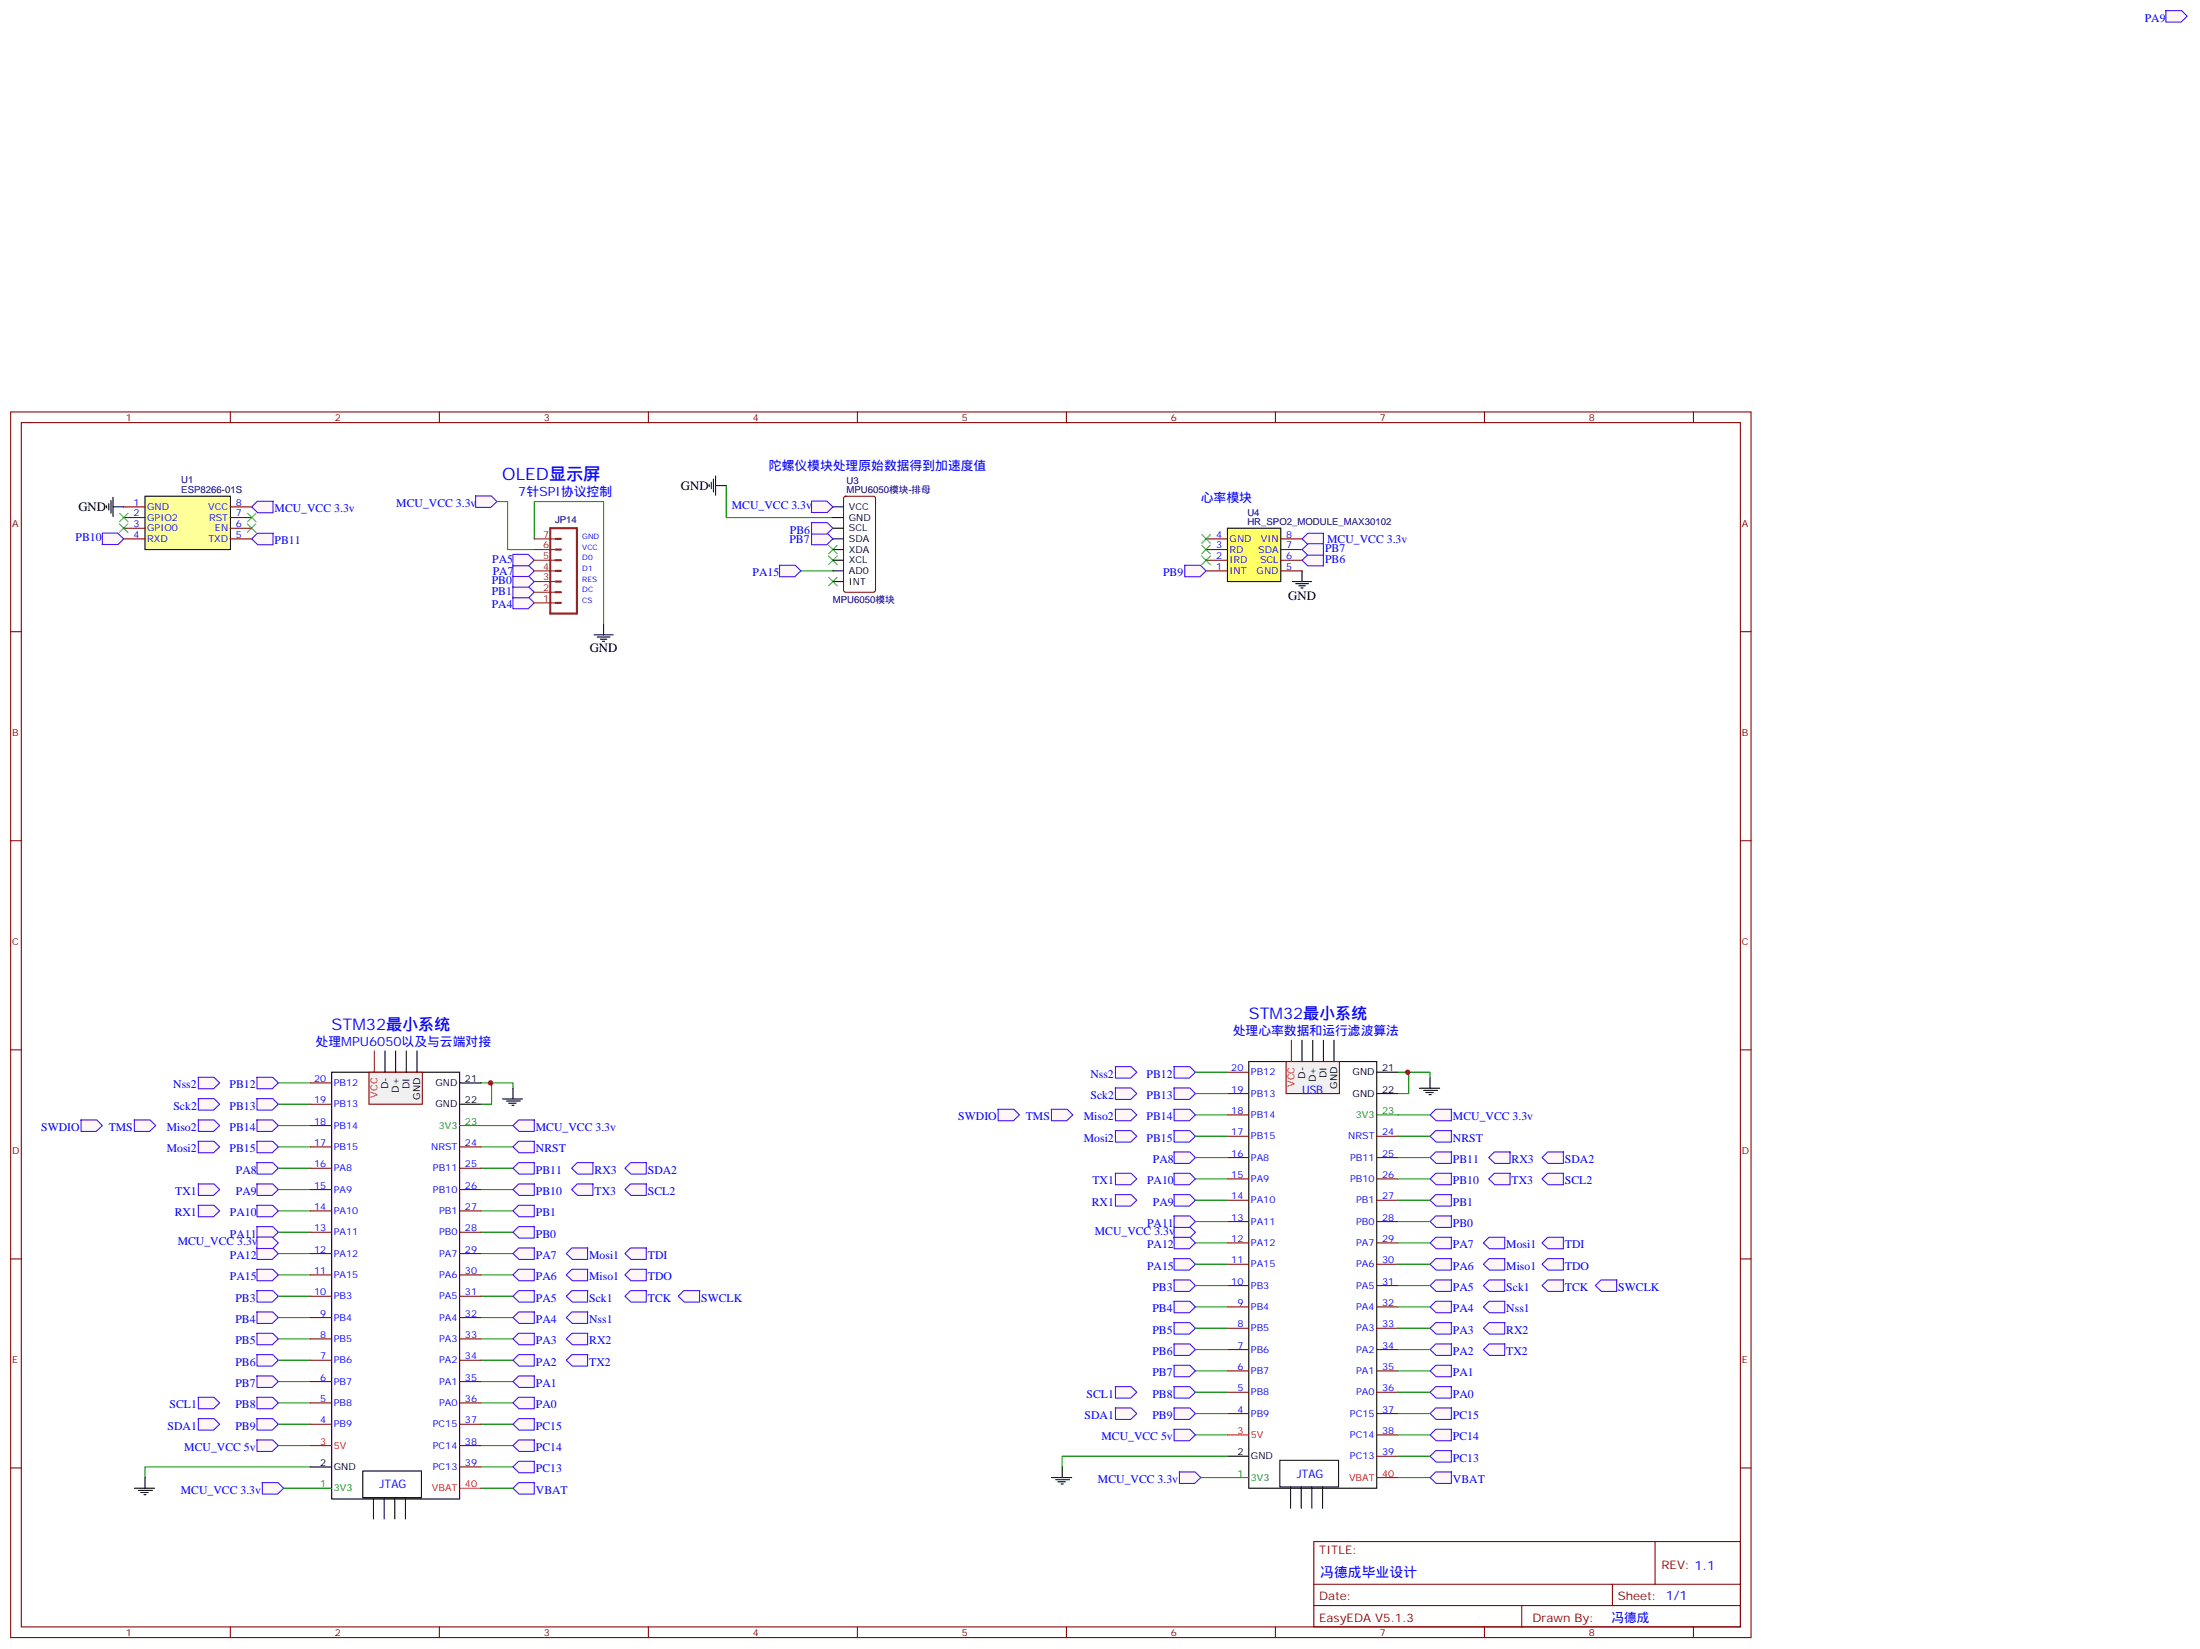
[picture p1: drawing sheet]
<svg xmlns="http://www.w3.org/2000/svg" width="728mm" height="545mm" viewBox="0 0 728 545" stroke-linecap="round" stroke-linejoin="round" font-family="sans-serif">
<path d="M92.1 478.1h10.6" fill="none" stroke="#008700" stroke-width=".35"/>
<path d="M84.9 476.2h5.3l1.9 1.9-2.1 1.9h-5z" fill="#fff7f7" stroke="#420aff" stroke-width=".35"/>
<path d="M123.5 495.3v7.1M127.1 495.3v7.1M130.6 495.3v7.1M134.1 495.3v7.1" fill="none" stroke="#000" stroke-width=".35"/>
<g fill="#fff7f7" stroke="#420aff" stroke-width=".35">
<path d="M224.4 428.7l1.8-1.9h5.3l-.1 3.8h-5z"/>
<path d="M26.7 370.4h5.3l1.9 1.9-2.1 1.9h-5z"/>
</g>
<path d="M120 486.5h19.4v8.8h-19.4z" fill="none" stroke="#000" stroke-width=".35"/>
<g fill="#fff7f7" stroke="#420aff" stroke-width=".35">
<path d="M44.4 370.4h5.3l1.8 1.9-2 1.9h-5.1z"/>
<path d="M206.7 414.6l1.9-1.9h5.3l-.1 3.8h-5z"/>
<path d="M206.7 421.6l1.9-1.8h5.3l-.1 3.8h-5z"/>
<path d="M206.7 428.7l1.9-1.9h5.3l-.1 3.8h-5z"/>
<path d="M169.7 492.2l1.8-1.9h5.3l-.1 3.8h-5z"/>
</g>
<g fill="none" stroke="#008700" stroke-width=".35">
<path d="M92.1 358.1h10.6M92.1 379.3h10.6M92.1 372.3h10.6M92.1 365.2h10.6M92.1 393.4h10.6M159.1 393.4h10.6M159.1 386.4h10.6M92.1 400.5h10.6M159.1 414.6h10.6M159.1 435.8h10.6M159.1 428.7h10.6M159.1 421.6h10.6"/>
<path d="M159.1 449.9h10.6M159.1 442.8h10.6M92.1 471h10.6M92.1 464h10.6"/>
</g>
<path d="M86.7 490.3h5.3l1.8 1.9-2 1.9h-5z" fill="#fff7f7" stroke="#420aff" stroke-width=".35"/>
<path d="M159.1 379.3h10.6" fill="none" stroke="#008700" stroke-width=".35"/>
<g fill="#fff7f7" stroke="#420aff" stroke-width=".35">
<path d="M169.7 379.3l1.8-1.8h5.3l-.1 3.7h-5z"/>
<path d="M206.7 393.4l1.9-1.8h5.3l-.1 3.8h-5z"/>
<path d="M206.7 386.4l1.9-1.9h5.3l-.1 3.8h-5z"/>
<path d="M65.5 469.2h5.3l1.9 1.8-2.1 2h-5z"/>
<path d="M65.5 462.1h5.3l1.9 1.9-2.1 1.9h-5z"/>
</g>
<path d="M159.1 372.3h10.6" fill="none" stroke="#008700" stroke-width=".35"/>
<path d="M171.5 370.4h5.3l-.1 3.8h-5l-2-1.9z" fill="#fff7f7" stroke="#420aff" stroke-width=".35"/>
<path d="M159.1 407.5h10.6M159.1 400.5h10.6" fill="none" stroke="#008700" stroke-width=".35"/>
<g fill="#fff7f7" stroke="#420aff" stroke-width=".35">
<path d="M169.7 407.5l1.8-1.8h5.3l-.1 3.8h-5z"/>
<path d="M169.7 400.5l1.8-1.9h5.3l-.1 3.8h-5z"/>
<path d="M169.7 386.4l1.8-1.9h5.3l-.1 3.8h-5z"/>
<path d="M169.7 393.4l1.8-1.8h5.3l-.1 3.8h-5z"/>
</g>
<path d="M159.1 478.1h10.6M159.1 471h10.6M159.1 485.1h10.6" fill="none" stroke="#008700" stroke-width=".35"/>
<g fill="#fff7f7" stroke="#420aff" stroke-width=".35">
<path d="M169.7 485.1l1.8-1.8h5.3l-.1 3.8h-5z"/>
<path d="M169.7 478.1l1.8-1.9h5.3l-.1 3.8h-5z"/>
<path d="M169.7 471l1.8-1.8h5.3l-.1 3.8h-5z"/>
</g>
<path d="M92.1 435.8h10.6M92.1 428.7h10.6M92.1 456.9h10.6M92.1 449.9h10.6M92.1 442.8h10.6" fill="none" stroke="#008700" stroke-width=".35"/>
<g fill="#fff7f7" stroke="#420aff" stroke-width=".35">
<path d="M84.9 469.2h5.3l1.9 1.8-2.1 2h-5z"/>
<path d="M84.9 462.1h5.3l1.9 1.9-2.1 1.9h-5z"/>
<path d="M84.9 455.1h5.3l1.9 1.8-2.1 2h-5z"/>
<path d="M84.9 448h5.3l1.9 1.9-2.1 1.9h-5z"/>
<path d="M84.9 441h5.3l1.9 1.8-2.1 1.9h-5z"/>
<path d="M84.9 433.9h5.3l1.9 1.9-2.1 1.9h-5z"/>
<path d="M84.9 426.8h5.3l1.9 1.9-2.1 1.9h-5z"/>
<path d="M84.9 356.3h5.3l1.9 1.8-2.1 2h-5z"/>
<path d="M84.9 363.3h5.3l1.9 1.9-2.1 1.9h-5z"/>
<path d="M84.9 370.4h5.3l1.9 1.9-2.1 1.9h-5z"/>
<path d="M84.9 377.5h5.3l1.9 1.8-2.1 1.9h-5z"/>
</g>
<path d="M159.1 492.2h10.6" fill="none" stroke="#008700" stroke-width=".35"/>
<path d="M169.7 414.6l1.8-1.9h5.3l-.1 3.8h-5z" fill="#fff7f7" stroke="#420aff" stroke-width=".35"/>
<path d="M159.1 456.9h10.6M159.1 464h10.6" fill="none" stroke="#008700" stroke-width=".35"/>
<g fill="#fff7f7" stroke="#420aff" stroke-width=".35">
<path d="M169.7 421.6l1.8-1.8h5.3l-.1 3.8h-5z"/>
<path d="M169.7 428.7l1.8-1.9h5.3l-.1 3.8h-5z"/>
<path d="M169.7 435.8l1.8-1.9h5.3l-.1 3.8h-5z"/>
<path d="M171.5 441h5.3l-.1 3.7h-5l-2-1.9z"/>
<path d="M169.7 449.9l1.8-1.9h5.3l-.1 3.8h-5z"/>
<path d="M171.5 455.1h5.3l-.1 3.8h-5l-2-2z"/>
<path d="M169.7 464l1.8-1.9h5.3l-.1 3.8h-5z"/>
</g>
<path d="M92.1 414.6h10.6M92.1 407.5h10.6M92.1 421.6h10.6" fill="none" stroke="#008700" stroke-width=".35"/>
<g fill="#fff7f7" stroke="#420aff" stroke-width=".35">
<path d="M84.9 419.8h5.3l1.9 1.8-2.1 2h-5z"/>
<path d="M84.9 412.7h5.3l1.9 1.9-2.1 1.9h-5z"/>
<path d="M84.9 405.7h5.3l1.9 1.8-2.1 2h-5z"/>
<path d="M84.9 398.6h5.3l1.9 1.9-2.1 1.9h-5z"/>
<path d="M84.9 391.6h5.3l1.9 1.8-2.1 2h-5z"/>
</g>
<path d="M92.1 386.4h10.6" fill="none" stroke="#008700" stroke-width=".35"/>
<g fill="#fff7f7" stroke="#420aff" stroke-width=".35">
<path d="M84.9 384.5h5.3l1.9 1.9-2.1 1.9h-5z"/>
<path d="M65.5 377.5h5.3l1.9 1.8-2.1 1.9h-5z"/>
<path d="M65.5 370.4h5.3l1.9 1.9-2.1 1.9h-5z"/>
<path d="M65.5 363.3h5.3l1.9 1.9-2.1 1.9h-5z"/>
<path d="M65.5 356.3h5.3l1.9 1.8-2.1 2h-5z"/>
<path d="M187.3 414.6l1.9-1.9h5.3l-.1 3.8h-5z"/>
<path d="M187.3 421.6l1.9-1.8h5.3l-.1 3.8h-5z"/>
<path d="M187.3 428.7l1.9-1.9h5.3l-.1 3.8h-5z"/>
<path d="M187.3 435.8l1.9-1.9h5.3l-.1 3.8h-5z"/>
<path d="M65.5 398.6h5.3l1.9 1.9-2.1 1.9h-5z"/>
<path d="M65.5 391.6h5.3l1.9 1.8-2.1 2h-5z"/>
<path d="M189.1 393.4l1.8-1.8h5.3l-.1 3.8h-5z"/>
<path d="M189.1 386.4l1.8-1.9h5.3l-.1 3.8h-5z"/>
<path d="M189.2 441h5.3l-.1 3.7h-5l-2.1-1.9z"/>
<path d="M187.3 449.9l1.9-1.9h5.3l-.1 3.8h-5z"/>
</g>
<path d="M159.1 358.1h3.5v7.1h-3.5M162.3 358.1h7.4v1.8M93.8 492.2h8.9M102.7 485.1h-54.7v3.6" fill="none" stroke="#008700" stroke-width=".35"/>
<g fill="none" stroke="#000" stroke-width=".35">
<path d="M109.7 354.6h42.3v141.1h-42.3zM152 358.1h7.1M169.7 359.9v3.5M152 365.2h7.1M166.2 363.4h6.7M167.6 364.1h4.6M168.3 364.8h2.4M169.3 365.5h.7M44.4 492.2h6.8M45.9 492.9h4.5M46.6 493.6h2.4M47.6 494.3h.7"/>
<path d="M48 488.7v3.5M102.7 485.1h7"/>
</g>
<path d="M152 372.3h7.1M102.7 492.2h7" fill="none" stroke="#090" stroke-width=".35"/>
<path d="M102.7 478.1h7M152 492.2h7.1" fill="none" stroke="#f00" stroke-width=".35"/>
<g fill="none" stroke="#870000" stroke-width=".35">
<path d="M102.7 358.1h7M102.7 379.3h7M102.7 372.3h7M102.7 365.2h7M152 379.3h7.1M102.7 393.4h7M102.7 386.4h7M152 393.4h7.1M152 386.4h7.1M102.7 414.6h7M102.7 407.5h7M102.7 400.5h7"/>
<path d="M152 414.6h7.1M152 407.5h7.1M152 400.5h7.1M102.7 435.8h7M102.7 428.7h7M102.7 421.6h7M152 435.8h7.1M152 428.7h7.1M152 421.6h7.1M102.7 456.9h7M102.7 449.9h7M102.7 442.8h7"/>
<path d="M152 456.9h7.1M152 449.9h7.1M152 442.8h7.1M102.7 471h7M102.7 464h7M152 471h7.1M152 464h7.1M152 478.1h7.1M152 485.1h7.1"/>
</g>
<path d="M122.1 354.6h17.6v10.6h-17.6z" fill="#f0f0f0" stroke="#870000" stroke-width=".35"/>
<path d="M123.8 347.6v7" fill="none" stroke="#f00" stroke-width=".35"/>
<path d="M127.4 347.6v7M130.9 347.6v7M134.4 347.6v7M137.9 347.6v7" fill="none" stroke="#000" stroke-width=".35"/>
<g fill="none" stroke="#870000" stroke-width=".35">
<path d="M3.5 136.2h575.8v405.4h-575.8zM7.1 139.8h568.6v398.3h-568.6zM76.2 136.2v3.6M145.3 136.2v3.6M214.5 136.2v3.6M283.6 136.2v3.6M352.8 136.2v3.6M421.9 136.2v3.6M491.1 136.2v3.6M560.2 136.2v3.6M3.5 208.9h3.6M575.7 208.9h3.6"/>
<path d="M3.5 278.1h3.6M575.7 278.1h3.6M3.5 347.2h3.6M575.7 347.2h3.6M3.5 416.3h3.6M575.7 416.3h3.6M3.5 485.5h3.6M575.7 485.5h3.6M434.6 509.8h141.1v28.3h-141.1zM547.5 509.8v14.1M76.2 538.1v3.5M145.3 538.1v3.5"/>
<path d="M214.5 538.1v3.5M283.6 538.1v3.5M352.8 538.1v3.5M421.9 538.1v3.5M434.6 523.9h141.1M434.6 531h141.1M491.1 538.1v3.5M503.4 531v7.1M533.4 523.9v7.1M560.2 538.1v3.5"/>
</g>
<g fill="#fff7f7" stroke="#420aff" stroke-width=".35">
<path d="M716.4 3.5h5.3l1.8 1.9-2 1.9h-5z"/>
<path d="M85 409.1h5l2.1 2-1.9 1.8h-5.3z"/>
</g>
<path d="M48 164.1h28.2v17.7h-28.2z" fill="#ff9" stroke="#000" stroke-width=".35"/>
<path d="M40.9 167.6h7.1M40.9 171.2h7.1M40.9 174.7h7.1M40.9 178.2h7.1M76.2 167.6h7.1M76.2 171.2h7.1M76.2 174.7h7.1M76.2 178.2h7.1" fill="none" stroke="#870000" stroke-width=".35"/>
<path d="M35.3 167.3v.7M36 166.6v2.1M36.7 165.5v4.3M37.4 167.6h3.5M37.4 164.5v6.3" fill="none" stroke="#000" stroke-width=".35"/>
<path d="M39.5 169.8l2.8 2.8M39.5 173.3l2.8 2.8M42.3 169.8l-2.8 2.8M42.3 173.3l-2.8 2.8M81.8 169.8l2.9 2.8M81.8 173.3l2.9 2.8M84.7 169.8l-2.9 2.8M84.7 173.3l-2.9 2.8" fill="none" stroke="#3c3" stroke-width=".35"/>
<g fill="#fff7f7" stroke="#420aff" stroke-width=".35">
<path d="M157.3 164h5.2l1.9 1.9-2 1.9h-5.1z"/>
<path d="M169.6 197.5h5.3l1.8 1.9-2 1.9h-5z"/>
<path d="M169.7 193.9h5l2 2-1.8 1.8h-5.3z"/>
<path d="M169.7 190.4h5l2 1.9-1.8 1.9h-5.3z"/>
<path d="M169.7 186.9h5l2 1.9-1.8 1.9h-5.3z"/>
<path d="M169.7 183.3h5l2 2-1.8 1.8h-5.3z"/>
</g>
<path d="M164.4 165.9h3.5v15.9h8.8M176.7 178.2v-12.3h23v40.5M264.9 188.8h10.6" fill="none" stroke="#008700" stroke-width=".35"/>
<path d="M196.5 210h6.3M197.6 210.7h4.2M198.6 211.4h2.1M199.3 212.1h.7M199.7 206.4v3.6" fill="none" stroke="#000" stroke-width=".35"/>
<path d="M182 174.7h8.9v28.2h-8.9zM183.8 178.2h1.8M183.8 192.3h1.8M183.8 195.9h1.8M183.8 199.4h1.8M183.8 185.3h1.8M183.8 188.8h1.8M183.8 181.8h1.8" fill="none" stroke="#8c2424" stroke-width=".71"/>
<path d="M176.7 178.2h7.1M176.7 199.4h7.1M176.7 195.9h7.1M176.7 192.3h7.1M176.7 188.8h7.1M176.7 185.3h7.1M176.7 181.8h7.1" fill="none" stroke="#8c2424" stroke-width=".35"/>
<path d="M274.1 190.9l2.8 2.8M274.1 183.9l2.8 2.8M274.1 180.3l2.8 2.9M276.9 190.9l-2.8 2.8M276.9 183.9l-2.8 2.8M276.9 180.3l-2.8 2.9" fill="none" stroke="#3c3" stroke-width=".35"/>
<g fill="#fff7f7" stroke="#420aff" stroke-width=".35">
<path d="M268.4 176.4h5.3l1.8 1.8-2 2h-5z"/>
<path d="M268.4 172.8h5.3l1.8 1.9-2 1.9h-5z"/>
</g>
<path d="M240.2 160.6v10.6h35.3" fill="none" stroke="#008700" stroke-width=".35"/>
<path d="M235.3 159.5v2.1M236 158.5v4.2M236.7 157.4v6.4M234.6 160.2v.7M236.7 160.6h3.5" fill="none" stroke="#000" stroke-width=".35"/>
<path d="M268.5 165.7h5l2 1.9-1.8 1.9h-5.3z" fill="#fff7f7" stroke="#420aff" stroke-width=".35"/>
<path d="M279.3 164.3l.5-.2h9.1l.7 .4v30.7l-.4 .6-9.4 .1-.7-.5-.1-30.6z" fill="none" stroke="#870000" stroke-width=".35"/>
<path d="M275.5 167.6h3.5M275.5 171.2h3.5M275.5 174.7h3.5M275.5 178.2h3.5M275.5 181.8h3.5M275.5 185.3h3.5M275.5 188.8h3.5M275.5 192.3h3.5" fill="none" stroke="#000" stroke-width=".35"/>
<g fill="#fff7f7" stroke="#420aff" stroke-width=".35">
<path d="M257.8 187h5.3l1.8 1.8-2 1.9h-5z"/>
<path d="M388.4 405.6h5l2.1 1.9-1.9 1.9h-5.3z"/>
</g>
<path d="M413.1 351.1h42.3v141.1h-42.3zM455.4 354.6h7.1M455.4 361.7h7.1M406 481.6h7.1" fill="none" stroke="#000" stroke-width=".35"/>
<path d="M455.4 368.7h7.1M406 488.7h7.1" fill="none" stroke="#090" stroke-width=".35"/>
<path d="M406 474.6h7.1M455.4 488.7h7.1" fill="none" stroke="#f00" stroke-width=".35"/>
<g fill="none" stroke="#870000" stroke-width=".35">
<path d="M406 354.6h7.1M406 375.8h7.1M406 368.7h7.1M406 361.7h7.1M455.4 375.8h7.1M406 396.9h7.1M406 389.9h7.1M406 382.8h7.1M455.4 396.9h7.1M455.4 389.9h7.1M455.4 382.8h7.1M406 418.1h7.1"/>
<path d="M406 411.1h7.1M406 404h7.1M455.4 418.1h7.1M455.4 411.1h7.1M455.4 404h7.1M406 439.3h7.1M406 432.2h7.1M406 425.2h7.1M455.4 439.3h7.1M455.4 432.2h7.1M455.4 425.2h7.1M406 453.4h7.1"/>
<path d="M406 446.3h7.1M455.4 453.4h7.1M455.4 446.3h7.1M406 467.5h7.1M406 460.4h7.1M455.4 467.5h7.1M455.4 460.4h7.1M455.4 474.6h7.1M455.4 481.6h7.1"/>
</g>
<path d="M425.4 351.1h17.7v10.6h-17.7z" fill="#f0f0f0" stroke="#870000" stroke-width=".35"/>
<path d="M427.2 344v7.1" fill="none" stroke="#f00" stroke-width=".35"/>
<g fill="none" stroke="#000" stroke-width=".35">
<path d="M430.7 344v7.1M434.3 344v7.1M437.8 344v7.1M441.3 344v7.1M469.5 359.9h6.7M473.1 356.4v3.5M471 360.6h4.5M471.7 361.3h2.4M472.7 362h.7M347.8 488.7h6.7M349.2 489.4h4.6M350 490.1h2.4"/>
<path d="M351 490.8h.7M351.4 485.1v3.6"/>
</g>
<path d="M462.5 354.6h3.5v7.1h-3.5M465.7 354.6h7.4v1.8M397.2 488.7h8.8M406 481.6h-54.6v3.5" fill="none" stroke="#008700" stroke-width=".35"/>
<g fill="#fff7f7" stroke="#420aff" stroke-width=".35">
<path d="M490.7 446.3l1.9-1.8h5.3l-.1 3.8h-5.1z"/>
<path d="M490.7 439.3l1.9-1.9h5.3l-.1 3.8h-5.1z"/>
<path d="M492.5 382.8l1.8-1.8h5.3l-.1 3.8h-5z"/>
<path d="M494.3 388h5.3l-.1 3.8h-5l-2-1.9z"/>
<path d="M368.9 388h5.3l1.9 1.9-2.1 1.9h-5z"/>
<path d="M368.9 395.1h5.3l1.9 1.8-2.1 2h-5z"/>
<path d="M490.7 432.2l1.9-1.8h5.3l-.1 3.8h-5.1z"/>
<path d="M490.7 425.2l1.9-1.9h5.3l-.1 3.8h-5.1z"/>
<path d="M490.7 418.1l1.9-1.8h5.3l-.1 3.8h-5.1z"/>
<path d="M490.7 411.1l1.9-1.9h5.3l-.1 3.8h-5.1z"/>
<path d="M368.9 352.8h5.3l1.9 1.8-2.1 2h-5z"/>
<path d="M368.9 359.8h5.3l1.9 1.9-2.1 1.9h-5z"/>
<path d="M368.9 366.9h5.3l1.9 1.8-2.1 2h-5z"/>
<path d="M368.9 373.9h5.3l1.9 1.9-2.1 1.9h-5z"/>
<path d="M388.3 381h5.3l1.9 1.8-2.1 2h-5z"/>
</g>
<path d="M395.5 382.8h10.5" fill="none" stroke="#008700" stroke-width=".35"/>
<g fill="#fff7f7" stroke="#420aff" stroke-width=".35">
<path d="M388.3 402.1h5.3l1.9 1.9-2.1 1.9h-5z"/>
<path d="M388.3 409.2h5.3l1.9 1.9-2.1 1.9h-5z"/>
<path d="M388.3 416.3h5.3l1.9 1.8-2.1 2h-5z"/>
</g>
<path d="M395.5 404h10.5M395.5 411.1h10.5M395.5 418.1h10.5" fill="none" stroke="#008700" stroke-width=".35"/>
<g fill="#fff7f7" stroke="#420aff" stroke-width=".35">
<path d="M473.1 460.4l1.8-1.8h5.3l-.1 3.8h-5z"/>
<path d="M473.1 453.4l1.8-1.9h5.3l-.1 3.8h-5z"/>
<path d="M473.1 446.3l1.8-1.8h5.3l-.1 3.8h-5z"/>
<path d="M473.1 439.3l1.8-1.9h5.3l-.1 3.8h-5z"/>
<path d="M473.1 432.2l1.8-1.8h5.3l-.1 3.8h-5z"/>
<path d="M473.1 425.2l1.8-1.9h5.3l-.1 3.8h-5z"/>
<path d="M473.1 418.1l1.8-1.8h5.3l-.1 3.8h-5z"/>
</g>
<path d="M462.5 453.4h10.6M462.5 460.4h10.6" fill="none" stroke="#008700" stroke-width=".35"/>
<path d="M473.1 411.1l1.8-1.9h5.3l-.1 3.8h-5z" fill="#fff7f7" stroke="#420aff" stroke-width=".35"/>
<path d="M462.5 488.7h10.6" fill="none" stroke="#008700" stroke-width=".35"/>
<g fill="#fff7f7" stroke="#420aff" stroke-width=".35">
<path d="M388.3 373.9h5.3l1.9 1.9-2.1 1.9h-5z"/>
<path d="M388.3 366.9h5.3l1.9 1.8-2.1 2h-5z"/>
<path d="M388.3 359.8h5.3l1.9 1.9-2.1 1.9h-5z"/>
<path d="M388.3 352.8h5.3l1.9 1.8-2.1 2h-5z"/>
<path d="M388.3 423.3h5.3l1.9 1.9-2.1 1.9h-5z"/>
<path d="M388.3 430.4h5.3l1.9 1.8-2.1 2h-5z"/>
<path d="M388.3 437.4h5.3l1.9 1.9-2.1 1.9h-5z"/>
<path d="M388.3 444.5h5.3l1.9 1.8-2.1 2h-5z"/>
<path d="M388.3 451.5h5.3l1.9 1.9-2.1 1.9h-5z"/>
<path d="M388.3 458.6h5.3l1.9 1.8-2.1 2h-5z"/>
<path d="M388.3 465.6h5.3l1.9 1.9-2.1 1.9h-5z"/>
</g>
<path d="M395.5 425.2h10.5M395.5 432.2h10.5M395.5 439.3h10.5M395.5 446.3h10.5M395.5 453.4h10.5" fill="none" stroke="#008700" stroke-width=".35"/>
<g fill="#fff7f7" stroke="#420aff" stroke-width=".35">
<path d="M473.1 467.5l1.8-1.9h5.3l-.1 3.8h-5z"/>
<path d="M473.1 474.6l1.8-1.9h5.3l-.1 3.8h-5z"/>
<path d="M473.1 481.6l1.8-1.8h5.3l-.1 3.8h-5z"/>
</g>
<path d="M462.5 467.5h10.6M462.5 474.6h10.6M462.5 481.6h10.6" fill="none" stroke="#008700" stroke-width=".35"/>
<g fill="#fff7f7" stroke="#420aff" stroke-width=".35">
<path d="M473.1 389.9l1.8-1.9h5.3l-.1 3.8h-5z"/>
<path d="M473.1 382.8l1.8-1.8h5.3l-.1 3.8h-5z"/>
<path d="M473.1 396.9l1.8-1.8h5.3l-.1 3.8h-5z"/>
<path d="M473.1 404l1.8-1.9h5.3l-.1 3.8h-5z"/>
</g>
<path d="M462.5 396.9h10.6M462.5 404h10.6" fill="none" stroke="#008700" stroke-width=".35"/>
<path d="M473.1 368.7l1.8-1.8h5.3l-.1 3.8h-5z" fill="#fff7f7" stroke="#420aff" stroke-width=".35"/>
<path d="M462.5 368.7h10.6" fill="none" stroke="#008700" stroke-width=".35"/>
<g fill="#fff7f7" stroke="#420aff" stroke-width=".35">
<path d="M368.9 458.6h5.3l1.9 1.8-2.1 2h-5z"/>
<path d="M368.9 465.6h5.3l1.9 1.9-2.1 1.9h-5z"/>
<path d="M510.1 382.8l1.9-1.8h5.3l-.1 3.8h-5.1z"/>
<path d="M512 388h5.3l-.1 3.8h-5.1l-2-1.9z"/>
<path d="M473.1 375.8l1.8-1.9h5.3l-.1 3.8h-5z"/>
</g>
<path d="M462.5 375.8h10.6" fill="none" stroke="#008700" stroke-width=".35"/>
<path d="M390.1 486.8h5.3l1.8 1.9-2 1.9h-5z" fill="#fff7f7" stroke="#420aff" stroke-width=".35"/>
<g fill="none" stroke="#008700" stroke-width=".35">
<path d="M395.5 354.6h10.5M395.5 361.7h10.5M395.5 368.7h10.5M395.5 375.8h10.5M395.5 389.9h10.5M395.5 396.9h10.5M462.5 382.8h10.6M462.5 389.9h10.6M462.5 411.1h10.6M462.5 418.1h10.6M462.5 425.2h10.6M462.5 432.2h10.6"/>
<path d="M462.5 439.3h10.6M462.5 446.3h10.6M395.5 460.4h10.5M395.5 467.5h10.5"/>
</g>
<g fill="#fff7f7" stroke="#420aff" stroke-width=".35">
<path d="M473.1 488.7l1.8-1.9h5.3l-.1 3.8h-5z"/>
<path d="M510.1 425.2l1.9-1.9h5.3l-.1 3.8h-5.1z"/>
<path d="M510.1 418.1l1.9-1.8h5.3l-.1 3.8h-5.1z"/>
<path d="M510.1 411.1l1.9-1.9h5.3l-.1 3.8h-5.1z"/>
<path d="M347.8 366.9h5.2l1.9 1.8-2 2h-5.1z"/>
</g>
<path d="M423.4 483h19.4v8.8h-19.4z" fill="none" stroke="#000" stroke-width=".35"/>
<g fill="#fff7f7" stroke="#420aff" stroke-width=".35">
<path d="M330.1 366.9h5.3l1.9 1.8-2.1 2h-5z"/>
<path d="M527.8 425.2l1.8-1.9h5.3l-.1 3.8h-5z"/>
</g>
<path d="M426.9 491.8v7M430.5 491.8v7M434 491.8v7M437.5 491.8v7" fill="none" stroke="#000" stroke-width=".35"/>
<path d="M388.3 472.7h5.3l1.9 1.9-2.1 1.9h-5z" fill="#fff7f7" stroke="#420aff" stroke-width=".35"/>
<path d="M395.5 474.6h10.5" fill="none" stroke="#008700" stroke-width=".35"/>
<path d="M406 174.7h17.7v17.6h-17.7z" fill="#ff6" stroke="#000" stroke-width=".35"/>
<path d="M399 178.2h7M423.7 178.2h7M399 188.8h7M399 185.3h7M399 181.8h7M423.7 188.8h7M423.7 185.3h7M423.7 181.8h7" fill="none" stroke="#870000" stroke-width=".35"/>
<path d="M397.6 180.3l2.8 2.9M397.6 183.9l2.8 2.8M400.4 180.3l-2.8 2.9M400.4 183.9l-2.8 2.8" fill="none" stroke="#3c3" stroke-width=".35"/>
<path d="M430.7 178.2l1.9-1.8h5.3l-.1 3.8h-5z" fill="#fff7f7" stroke="#420aff" stroke-width=".35"/>
<path d="M427.6 192.3h6.3M428.6 193h4.3M429.7 193.7h2.1M430.4 194.5h.7M430.7 188.8v3.5" fill="none" stroke="#000" stroke-width=".35"/>
<path d="M397.6 176.8l2.8 2.8M400.4 176.8l-2.8 2.8" fill="none" stroke="#3c3" stroke-width=".35"/>
<g fill="#fff7f7" stroke="#420aff" stroke-width=".35">
<path d="M430.7 185.3l2.1-2h5l.1 3.8h-5.3z"/>
<path d="M430.7 181.8l2.1-2h5l.1 3.8h-5.3z"/>
<path d="M391.8 187h5.3l1.9 1.8-2 1.9h-5.1z"/>
<path d="M83.3 178.2l1.8-1.8h5.3l-.1 3.8h-5z"/>
<path d="M33.9 176.3h5l2 1.9-1.8 1.9h-5.3z"/>
<path d="M83.3 167.6l1.8-1.8h5.3l-.1 3.8h-5z"/>
<path d="M388.3 388h5.3l1.9 1.9-2.1 1.9h-5z"/>
<path d="M388.3 395.1h5.3l1.9 1.8-2.1 2h-5z"/>
</g>
<g fill="#c00">
<circle cx="162.3" cy="358.1" r=".88"/>
<circle cx="465.7" cy="354.6" r=".88"/>
</g>
<text font-size="5.6" fill="#00f" x="166.2" y="158.8">OLED显示屏</text>
<g font-size="5.3" fill="#00f">
<text x="109.7" y="340.5">STM32最小系统</text>
<text x="413.1" y="337">STM32最小系统</text>
</g>
<text font-size="4.6" fill="#00f" x="436.7" y="521.5">冯德成毕业设计</text>
<g font-size="4.2" fill="#00f">
<text x="254.4" y="155.3">陀螺仪模块处理原始数据得到加速度值</text>
<text x="171.4" y="164.1">7针SPI协议控制</text>
<text x="397.2" y="165.9">心率模块</text>
<text x="104.4" y="345.8">处理MPU6050以及与云端对接</text>
<text x="407.8" y="342.3">处理心率数据和运行滤波算法</text>
<text x="533" y="536.3">冯德成</text>
</g>
<g font-size="4.2">
<text x="225.3" y="162">GND</text>
<text x="25.9" y="169.1">GND</text>
<text x="426.2" y="198.4">GND</text>
<text x="195.1" y="215.6">GND</text>
</g>
<g font-size="3.9" fill="#00f">
<text x="709.5" y="7.1">PA9</text>
<text x="131.1" y="167.6">MCU_VCC 3.3v</text>
<text x="90.8" y="169.4">MCU_VCC 3.3v</text>
<text x="242.1" y="168.5">MCU_VCC 3.3v</text>
<text x="25" y="179">PB10</text>
<text x="90.8" y="180">PB11</text>
<text x="261.1" y="179.5">PB7</text>
<text x="261.3" y="176.5">PB6</text>
<text x="439" y="179.5">MCU_VCC 3.3v</text>
<text x="438.3" y="182.5">PB7</text>
<text x="162.8" y="186.1">PA5</text>
<text x="163" y="190.1">PA7</text>
<text x="248.9" y="190.6">PA15</text>
<text x="384.8" y="190.6">PB9</text>
<text x="438.3" y="186">PB6</text>
<text x="162.7" y="193.1">PB0</text>
<text x="162.7" y="196.7">PB1</text>
<text x="162.7" y="201.2">PA4</text>
<text x="57.3" y="359.9">Nss2</text>
<text x="75.9" y="359.9">PB12</text>
<text x="360.7" y="356.4">Nss2</text>
<text x="379.3" y="356.4">PB12</text>
<text x="127.4" y="365.2">USB</text>
<text x="360.8" y="363.4">Sck2</text>
<text x="379.3" y="363.4">PB13</text>
<text x="430.7" y="361.7">USB</text>
<text x="57.4" y="367">Sck2</text>
<text x="75.9" y="367">PB13</text>
<text x="317" y="370.5">SWDIO</text>
<text x="339.4" y="370.5">TMS</text>
<text x="358.5" y="370.5">Miso2</text>
<text x="379.3" y="370.5">PB14</text>
<text x="480.7" y="370.5">MCU_VCC 3.3v</text>
<text x="13.6" y="374">SWDIO</text>
<text x="36" y="374">TMS</text>
<text x="55.2" y="374">Miso2</text>
<text x="75.9" y="374">PB14</text>
<text x="177.3" y="374">MCU_VCC 3.3v</text>
<text x="358.5" y="377.5">Mosi2</text>
<text x="379.3" y="377.5">PB15</text>
<text x="480.7" y="377.5">NRST</text>
<text x="55.2" y="381.1">Mosi2</text>
<text x="75.9" y="381.1">PB15</text>
<text x="177.3" y="381.1">NRST</text>
<text x="78" y="388.1">PA8</text>
<text x="177.3" y="388.1">PB11</text>
<text x="196.7" y="388.1">RX3</text>
<text x="214.3" y="388.1">SDA2</text>
<text x="381.4" y="384.6">PA8</text>
<text x="480.7" y="384.6">PB11</text>
<text x="500.1" y="384.6">RX3</text>
<text x="517.7" y="384.6">SDA2</text>
<text x="58" y="395.2">TX1</text>
<text x="78" y="395.2">PA9</text>
<text x="177.3" y="395.2">PB10</text>
<text x="196.7" y="395.2">TX3</text>
<text x="214.3" y="395.2">SCL2</text>
<text x="361.4" y="391.7">TX1</text>
<text x="379.5" y="391.7">PA10</text>
<text x="480.7" y="391.7">PB10</text>
<text x="500.1" y="391.7">TX3</text>
<text x="517.7" y="391.7">SCL2</text>
<text x="361.2" y="398.7">RX1</text>
<text x="381.4" y="398.7">PA9</text>
<text x="480.7" y="398.7">PB1</text>
<text x="57.8" y="402.2">RX1</text>
<text x="76.1" y="402.2">PA10</text>
<text x="177.3" y="402.2">PB1</text>
<text x="379.5" y="405.8">PA11</text>
<text x="480.7" y="405.8">PB0</text>
<text x="58.8" y="411.8">MCU_VCC 3.3v</text>
<text x="76.1" y="409.3">PA11</text>
<text x="177.3" y="409.3">PB0</text>
<text x="362.2" y="408.3">MCU_VCC 3.3v</text>
<text x="379.5" y="412.8">PA12</text>
<text x="480.7" y="412.8">PA7</text>
<text x="498.3" y="412.8">Mosi1</text>
<text x="517.7" y="412.8">TDI</text>
<text x="76.1" y="416.3">PA12</text>
<text x="177.3" y="416.3">PA7</text>
<text x="194.9" y="416.3">Mosi1</text>
<text x="214.3" y="416.3">TDI</text>
<text x="379.5" y="419.9">PA15</text>
<text x="480.7" y="419.9">PA6</text>
<text x="498.3" y="419.9">Miso1</text>
<text x="517.7" y="419.9">TDO</text>
<text x="76.1" y="423.4">PA15</text>
<text x="177.3" y="423.4">PA6</text>
<text x="194.9" y="423.4">Miso1</text>
<text x="214.3" y="423.4">TDO</text>
<text x="77.9" y="430.5">PB3</text>
<text x="177.3" y="430.5">PA5</text>
<text x="194.9" y="430.5">Sck1</text>
<text x="214.3" y="430.5">TCK</text>
<text x="232" y="430.5">SWCLK</text>
<text x="381.2" y="426.9">PB3</text>
<text x="480.7" y="426.9">PA5</text>
<text x="498.3" y="426.9">Sck1</text>
<text x="517.7" y="426.9">TCK</text>
<text x="535.3" y="426.9">SWCLK</text>
<text x="77.9" y="437.5">PB4</text>
<text x="177.3" y="437.5">PA4</text>
<text x="194.9" y="437.5">Nss1</text>
<text x="381.2" y="434">PB4</text>
<text x="480.7" y="434">PA4</text>
<text x="498.3" y="434">Nss1</text>
<text x="381.2" y="441">PB5</text>
<text x="480.7" y="441">PA3</text>
<text x="498.3" y="441">RX2</text>
<text x="77.9" y="444.6">PB5</text>
<text x="177.3" y="444.6">PA3</text>
<text x="194.9" y="444.6">RX2</text>
<text x="381.2" y="448.1">PB6</text>
<text x="480.7" y="448.1">PA2</text>
<text x="498.3" y="448.1">TX2</text>
<text x="77.9" y="451.6">PB6</text>
<text x="177.3" y="451.6">PA2</text>
<text x="194.9" y="451.6">TX2</text>
<text x="381.2" y="455.2">PB7</text>
<text x="480.7" y="455.2">PA1</text>
<text x="77.9" y="458.7">PB7</text>
<text x="177.3" y="458.7">PA1</text>
<text x="56.1" y="465.7">SCL1</text>
<text x="77.9" y="465.7">PB8</text>
<text x="177.3" y="465.7">PA0</text>
<text x="359.5" y="462.2">SCL1</text>
<text x="381.2" y="462.2">PB8</text>
<text x="480.7" y="462.2">PA0</text>
<text x="55.4" y="472.8">SDA1</text>
<text x="77.9" y="472.8">PB9</text>
<text x="177.3" y="472.8">PC15</text>
<text x="358.8" y="469.3">SDA1</text>
<text x="381.2" y="469.3">PB9</text>
<text x="480.7" y="469.3">PC15</text>
<text x="61" y="479.8">MCU_VCC 5v</text>
<text x="177.3" y="479.8">PC14</text>
<text x="364.4" y="476.3">MCU_VCC 5v</text>
<text x="480.7" y="476.3">PC14</text>
<text x="480.7" y="483.4">PC13</text>
<text x="177.3" y="486.9">PC13</text>
<text x="363.2" y="490.4">MCU_VCC 3.3v</text>
<text x="429" y="488.7">JTAG</text>
<text x="480.7" y="490.4">VBAT</text>
<text x="59.8" y="494">MCU_VCC 3.3v</text>
<text x="125.6" y="492.2">JTAG</text>
<text x="177.3" y="494">VBAT</text>
</g>
<g font-size="3.9" fill="#800">
<text x="436.4" y="514.1">TITLE:</text>
<text x="549.6" y="519">REV: 1.1</text>
<text x="436.4" y="529.2">Date:</text>
<text x="535.2" y="529.2">Sheet: 1/1</text>
<text x="436.4" y="536.3">EasyEDA V5.1.3</text>
<text x="506.9" y="536.3">Drawn By:</text>
</g>
<g font-size="3.2" fill="#800">
<text x="41.6" y="139.2">1</text>
<text x="110.8" y="139.2">2</text>
<text x="179.9" y="139.2">3</text>
<text x="249.1" y="139.2">4</text>
<text x="318.2" y="139.2">5</text>
<text x="387.3" y="139.2">6</text>
<text x="456.5" y="139.2">7</text>
<text x="525.6" y="139.2">8</text>
<text x="4.1" y="174.3">A</text>
<text x="576.3" y="174.3">A</text>
<text x="4.1" y="243.5">B</text>
<text x="576.3" y="243.5">B</text>
<text x="4.1" y="312.6">C</text>
<text x="576.3" y="312.6">C</text>
<text x="4.1" y="381.8">D</text>
<text x="576.3" y="381.8">D</text>
<text x="4.1" y="450.9">E</text>
<text x="576.3" y="450.9">E</text>
<text x="41.6" y="541.1">1</text>
<text x="110.8" y="541.1">2</text>
<text x="179.9" y="541.1">3</text>
<text x="249.1" y="541.1">4</text>
<text x="318.2" y="541.1">5</text>
<text x="387.3" y="541.1">6</text>
<text x="456.5" y="541.1">7</text>
<text x="525.6" y="541.1">8</text>
</g>
<g font-size="3.2" fill="#000080">
<text x="60" y="159.8">U1</text>
<text x="280" y="160">U3</text>
<text x="60" y="163">ESP8266-01S</text>
<text x="280" y="163.1">MPU6050模块-排母</text>
<text x="183.6" y="172.9">JP14</text>
<text x="412.6" y="173.6">HR_SPO2_MODULE_MAX30102</text>
<text x="412.6" y="170.6">U4</text>
<text x="275.5" y="199.4">MPU6050模块</text>
</g>
<g font-size="3.2" fill="#00f">
<text x="44.2" y="167.3">1</text>
<text x="78" y="167.3">8</text>
<text x="44.2" y="170.8">2</text>
<text x="48.7" y="168.7">GND</text>
<text x="48.7" y="172.2">GPIO2</text>
<text x="68.9" y="168.7">VCC</text>
<text x="69.2" y="172.2">RST</text>
<text x="78" y="170.8">7</text>
<text x="44.2" y="174.3">3</text>
<text x="44.2" y="177.9">4</text>
<text x="48.7" y="175.8">GPIO0</text>
<text x="48.7" y="179.3">RXD</text>
<text x="68.9" y="179.3">TXD</text>
<text x="71.1" y="175.8">EN</text>
<text x="78" y="177.9">5</text>
<text x="78" y="174.3">6</text>
<text x="402.3" y="177.9">4</text>
<text x="406.8" y="179.3">GND</text>
<text x="417.1" y="179.3">VIN</text>
<text x="425.4" y="177.9">8</text>
<text x="402.3" y="184.9">2</text>
<text x="402.3" y="181.4">3</text>
<text x="406.8" y="182.8">RD</text>
<text x="416.2" y="182.8">SDA</text>
<text x="425.4" y="184.9">6</text>
<text x="425.4" y="181.4">7</text>
<text x="402.3" y="188.5">1</text>
<text x="406.8" y="189.9">INT</text>
<text x="406.8" y="186.3">IRD</text>
<text x="415.7" y="189.9">GND</text>
<text x="416.8" y="186.3">SCL</text>
<text x="425.4" y="188.5">5</text>
<text x="103.9" y="357.8">20</text>
<text x="110.4" y="359.2">PB12</text>
<text x="407.3" y="354.3">20</text>
<text x="413.8" y="355.7">PB12</text>
<text x="103.9" y="364.8">19</text>
<text x="407.3" y="361.3">19</text>
<text x="413.8" y="362.7">PB13</text>
<text x="103.9" y="371.9">18</text>
<text x="110.4" y="366.3">PB13</text>
<text x="407.3" y="368.4">18</text>
<text x="413.8" y="369.8">PB14</text>
<text x="110.4" y="373.3">PB14</text>
<text x="407.3" y="375.4">17</text>
<text x="413.8" y="376.8">PB15</text>
<text x="446" y="376.8">NRST</text>
<text x="457.2" y="375.4">24</text>
<text x="103.9" y="379">17</text>
<text x="110.4" y="380.4">PB15</text>
<text x="142.6" y="380.4">NRST</text>
<text x="153.8" y="379">24</text>
<text x="407.3" y="382.5">16</text>
<text x="413.8" y="383.9">PA8</text>
<text x="446.6" y="383.9">PB11</text>
<text x="457.2" y="382.5">25</text>
<text x="103.9" y="386">16</text>
<text x="110.4" y="387.4">PA8</text>
<text x="143.2" y="387.4">PB11</text>
<text x="153.8" y="386">25</text>
<text x="407.3" y="389.5">15</text>
<text x="457.2" y="389.5">26</text>
<text x="103.9" y="393.1">15</text>
<text x="110.4" y="394.5">PA9</text>
<text x="143.2" y="394.5">PB10</text>
<text x="153.8" y="393.1">26</text>
<text x="413.8" y="390.9">PA9</text>
<text x="446.6" y="390.9">PB10</text>
<text x="103.9" y="400.1">14</text>
<text x="110.4" y="401.5">PA10</text>
<text x="145.2" y="401.5">PB1</text>
<text x="153.8" y="400.1">27</text>
<text x="407.3" y="396.6">14</text>
<text x="413.8" y="398">PA10</text>
<text x="448.6" y="398">PB1</text>
<text x="457.2" y="396.6">27</text>
<text x="103.9" y="407.2">13</text>
<text x="153.8" y="407.2">28</text>
<text x="407.3" y="403.6">13</text>
<text x="413.8" y="405.1">PA11</text>
<text x="448.6" y="405.1">PB0</text>
<text x="457.2" y="403.6">28</text>
<text x="110.4" y="408.6">PA11</text>
<text x="145.2" y="408.6">PB0</text>
<text x="407.3" y="410.7">12</text>
<text x="413.8" y="412.1">PA12</text>
<text x="448.6" y="412.1">PA7</text>
<text x="457.2" y="410.7">29</text>
<text x="103.9" y="414.2">12</text>
<text x="110.4" y="415.6">PA12</text>
<text x="145.2" y="415.6">PA7</text>
<text x="153.8" y="414.2">29</text>
<text x="407.3" y="417.8">11</text>
<text x="413.8" y="419.2">PA15</text>
<text x="448.6" y="419.2">PA6</text>
<text x="457.2" y="417.8">30</text>
<text x="103.9" y="421.3">11</text>
<text x="110.4" y="422.7">PA15</text>
<text x="145.2" y="422.7">PA6</text>
<text x="153.8" y="421.3">30</text>
<text x="407.3" y="424.8">10</text>
<text x="457.2" y="424.8">31</text>
<text x="103.9" y="428.3">10</text>
<text x="110.4" y="429.8">PB3</text>
<text x="145.2" y="429.8">PA5</text>
<text x="153.8" y="428.3">31</text>
<text x="409.3" y="431.9">9</text>
<text x="413.8" y="426.2">PB3</text>
<text x="448.6" y="426.2">PA5</text>
<text x="457.2" y="431.9">32</text>
<text x="105.9" y="435.4">9</text>
<text x="110.4" y="436.8">PB4</text>
<text x="145.2" y="436.8">PA4</text>
<text x="153.8" y="435.4">32</text>
<text x="413.8" y="433.3">PB4</text>
<text x="448.6" y="433.3">PA4</text>
<text x="105.9" y="442.5">8</text>
<text x="110.4" y="443.9">PB5</text>
<text x="145.2" y="443.9">PA3</text>
<text x="153.8" y="442.5">33</text>
<text x="409.3" y="438.9">8</text>
<text x="413.8" y="440.3">PB5</text>
<text x="448.6" y="440.3">PA3</text>
<text x="457.2" y="438.9">33</text>
<text x="105.9" y="449.5">7</text>
<text x="153.8" y="449.5">34</text>
<text x="409.3" y="446">7</text>
<text x="413.8" y="447.4">PB6</text>
<text x="448.6" y="447.4">PA2</text>
<text x="457.2" y="446">34</text>
<text x="110.4" y="450.9">PB6</text>
<text x="145.2" y="450.9">PA2</text>
<text x="409.3" y="453">6</text>
<text x="413.8" y="454.4">PB7</text>
<text x="448.6" y="454.4">PA1</text>
<text x="457.2" y="453">35</text>
<text x="105.9" y="456.6">6</text>
<text x="110.4" y="458">PB7</text>
<text x="145.2" y="458">PA1</text>
<text x="153.8" y="456.6">35</text>
<text x="409.3" y="460.1">5</text>
<text x="413.8" y="461.5">PB8</text>
<text x="448.6" y="461.5">PA0</text>
<text x="457.2" y="460.1">36</text>
<text x="105.9" y="463.6">5</text>
<text x="110.4" y="465">PB8</text>
<text x="145.2" y="465">PA0</text>
<text x="153.8" y="463.6">36</text>
<text x="409.3" y="467.1">4</text>
<text x="457.2" y="467.1">37</text>
<text x="105.9" y="470.7">4</text>
<text x="110.4" y="472.1">PB9</text>
<text x="143.2" y="472.1">PC15</text>
<text x="153.8" y="470.7">37</text>
<text x="413.8" y="468.6">PB9</text>
<text x="446.6" y="468.6">PC15</text>
<text x="143.2" y="479.1">PC14</text>
<text x="153.8" y="477.7">38</text>
<text x="446.6" y="475.6">PC14</text>
<text x="457.2" y="474.2">38</text>
<text x="153.8" y="484.8">39</text>
<text x="446.6" y="482.7">PC13</text>
<text x="457.2" y="481.3">39</text>
<text x="143.2" y="486.2">PC13</text>
</g>
<g font-size="3.2">
<text x="280.8" y="168.7">VCC</text>
<text x="280.8" y="172.2">GND</text>
<text x="280.8" y="175.8">SCL</text>
<text x="280.8" y="179.3">SDA</text>
<text x="280.8" y="182.8">XDA</text>
<text x="280.8" y="186.3">XCL</text>
<text x="280.8" y="189.9">AD0</text>
<text x="280.8" y="193.4">INT</text>
<text x="144.1" y="359.2">GND</text>
<text x="153.8" y="357.8">21</text>
<text x="431.8" y="356.7" transform="rotate(-90 431.8 356.7)">D-</text>
<text x="435.3" y="357.9" transform="rotate(-90 435.3 357.9)">D+</text>
<text x="438.9" y="356.6" transform="rotate(-90 438.9 356.6)">DI</text>
<text x="447.4" y="355.7">GND</text>
<text x="457.2" y="354.3">21</text>
<text x="128.4" y="360.3" transform="rotate(-90 128.4 360.3)">D-</text>
<text x="131.9" y="361.4" transform="rotate(-90 131.9 361.4)">D+</text>
<text x="135.5" y="360.2" transform="rotate(-90 135.5 360.2)">DI</text>
<text x="139" y="363.7" transform="rotate(-90 139 363.7)">GND</text>
<text x="153.8" y="364.8">22</text>
<text x="442.4" y="360.1" transform="rotate(-90 442.4 360.1)">GND</text>
<text x="447.4" y="362.7">GND</text>
<text x="457.2" y="361.3">22</text>
<text x="144.1" y="366.3">GND</text>
<text x="105.9" y="484.8">2</text>
<text x="409.3" y="481.3">2</text>
<text x="413.8" y="482.7">GND</text>
<text x="110.4" y="486.2">GND</text>
</g>
<g font-size="3.2" fill="#8d2323">
<text x="179.7" y="177.9">7</text>
<text x="179.7" y="184.9">5</text>
<text x="179.7" y="181.4">6</text>
<text x="179.7" y="192">3</text>
<text x="179.7" y="188.5">4</text>
<text x="179.7" y="195.5">2</text>
<text x="179.7" y="199">1</text>
</g>
<g font-size="3.2" fill="#f00">
<text x="428.3" y="359.4" transform="rotate(-90 428.3 359.4)">VCC</text>
<text x="124.9" y="363" transform="rotate(-90 124.9 363)">VCC</text>
<text x="105.9" y="477.7">3</text>
<text x="110.4" y="479.1">5V</text>
<text x="409.3" y="474.2">3</text>
<text x="413.8" y="475.6">5V</text>
<text x="153.8" y="491.8">40</text>
<text x="446.3" y="489.7">VBAT</text>
<text x="457.2" y="488.3">40</text>
<text x="142.9" y="493.3">VBAT</text>
</g>
<g font-size="3.2" fill="#090">
<text x="153.8" y="371.9">23</text>
<text x="448.5" y="369.8">3V3</text>
<text x="457.2" y="368.4">23</text>
<text x="145.1" y="373.3">3V3</text>
<text x="105.9" y="491.8">1</text>
<text x="409.3" y="488.3">1</text>
<text x="413.8" y="489.7">3V3</text>
<text x="110.4" y="493.3">3V3</text>
</g>
<g font-size="2.5" fill="#00f">
<text x="192.6" y="178.2">GND</text>
<text x="192.6" y="185.3">D0</text>
<text x="192.6" y="181.8">VCC</text>
<text x="192.6" y="188.8">D1</text>
<text x="192.6" y="195.9">DC</text>
<text x="192.6" y="192.3">RES</text>
<text x="192.6" y="199.4">CS</text>
</g>
</svg>
